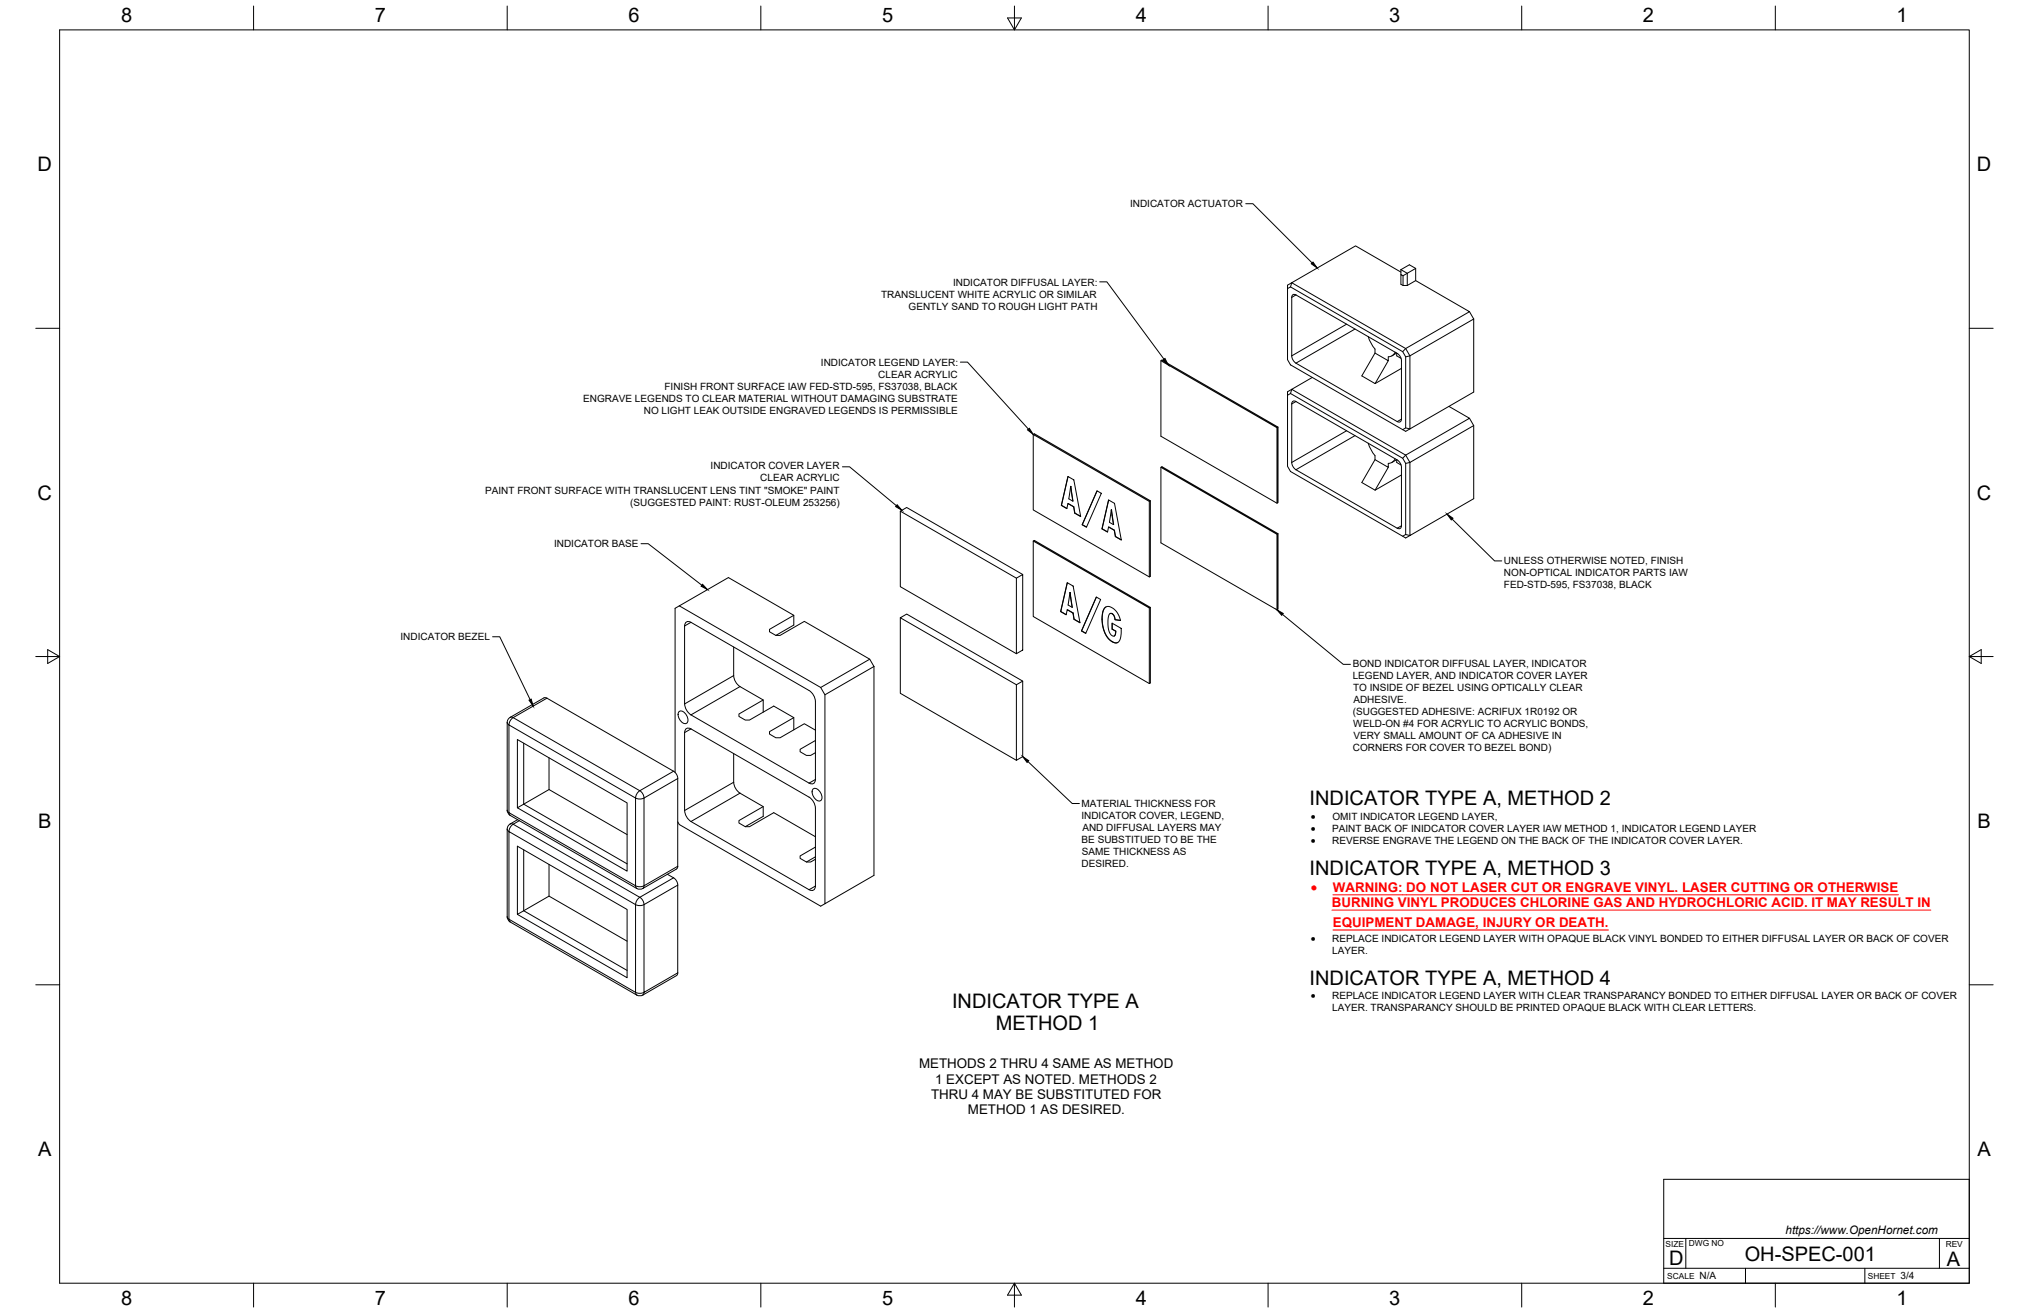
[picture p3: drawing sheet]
<svg xmlns="http://www.w3.org/2000/svg" width="864mm" height="559mm" viewBox="0 0 864 559" stroke-linecap="round" stroke-linejoin="round" font-family="sans-serif">
<!-- layer: Visible -->
<g fill="none" stroke="#000" stroke-width=".43">
<path d="M596.3 115.8l-19.3-11.2-27.2 15.7 48.5 28 27.2-15.6-22.9-13.3-3.6 2.1h-1.8l-.9-.5v-4.2l.9 .5v4.2M596.3 114.8l3.6-2.1 2.7 1.5v5.2M596.3 114.8l2.7 1.5-1.8 1M596.3 114.8v2M602.6 114.2l-3.6 2.1v5.2M548 122.8l1.3-.7 47.7 27.6 1.3 2.2v30.2l-1.3 .8-47.7-27.6-1.3-2.2zM549.3 122.1l.5-1.8-1.8 1.1v1.4M625.5 132.7l1.8 3.1M494.1 153.5l49.4 28.5 .5-.2-49.4-28.6-.5 .3v32.2l49.4 28.5M551.6 154.6l43.1 24.8a1.1 1.1 0 0 0 1.3 .1 1.1 1.1 0 0 0 .5-1.1M582.4 143.3l1.5 3.4a4.8 4.8 0 0 1 1.3 3.6l5.7 3.2v-1.7l1.7-.5 1.2-1.4M585.2 150.3l-5.6 9.7 5.7 3.3 11.2-6.5"/>
<path d="M590.9 153.5l-5.6 9.8M592.4 151.4l2.1-1.1v1.1l1.8 1.1M594.7 150.4l-43.1-24.9a1.1 1.1 0 0 0-1.3-.1 1.1 1.1 0 0 0-.5 1.2v24.8l.5 1.8 1.3 1.3M594.7 150.4l1.3 1.3 .5 1.8v24.9M597 149.7l1.3-1.4 1.8 3.1-1.8 .5M600.1 151.4l27.2-15.6v31.1l-27.2 15.6zM548 168.2l1.3-.7 47.7 27.5 1.3 2.2v30.3l-1.3 .7-47.7-27.5-1.3-2.2zM549.3 167.5l.5-1.8-1.8 1v1.5M550 171a1.09 1.09 0 0 1 1.6-.1l43.1 24.9 .9 .8 .9 2.3v24.9a1.11 1.11 0 0 1-.5 1.1 1.11 1.11 0 0 1-1.3-.1l-43.1-24.9-.9-.8-.9-2.3v-24.9zM558.5 160.6l-8.7 5.1 48.5 28 27.2-15.7-8.8-5M625.5 178l1.8 3.1v31.1l-27.2 15.7v-31.1l27.2-15.7M439.8 184.9l49.4 28.5 .4-.3-49.4-28.5-.4 .3v32.1l49.4 28.5 .4-.2v-32.2"/>
<path d="M494.1 198.9l49.4 28.5 .5-.3-49.4-28.5-.5 .3v32.1l49.4 28.5M544 181.8v32.1l-.5 .3v-32.2M582.4 188.6l1.5 3.5a4.8 4.8 0 0 1 1.3 3.5l5.7 3.3v-1.7l1.7-.5 1.2-1.5M585.2 195.6l-5.6 9.8 5.7 3.2 11.2-6.5M590.9 198.9l-5.6 9.7M592.4 196.8l2.1-1.2v1.2l1.8 1.1M597 195l1.3-1.3 1.8 3.1-1.8 .4M598.3 182.1l1.8 .4-1.8 1.1-1.3-.7M383.2 217.6v32.1l49.4 28.5M451.7 215.1l2.4 1.3M454.5 202.8l2.6 1.4 2.9 15.7-2.6-1.5-.4-2.7-2.5-1.4-.4 2.2-2.4-1.4zM454.5 214.3l2.6 1.4 .3 2.7 2.6 1.4"/>
<path d="M454.6 202.8l-2.8 12.3M455.7 207l.9 6.3-1.7-1zM455.7 207.1l.3 2.2M455.8 207l-.1 .1M456.1 209.2l.5 4.1M466.9 208.9l1.9 1.1-6.4 14.4-1.8-1.1zM467 208.9l-6.3 14.4M471.8 212.8l2.6 1.4 2.9 15.6-2.6-1.4-.4-2.7-2.5-1.4-.4 2.2-2.4-1.4zM471.9 212.8l-2.9 12.3 2.4 1.3M473 217l.3 2.3M473.1 217l.8 6.3-1.7-1 .8-5.3M473.1 217h-.1"/>
<path d="M473.4 219.2l.5 4.1M489.2 213.4v32.1M439.8 230.3l49.4 28.5 .4-.3-49.4-28.5-.4 .3v32.1l49.4 28.5 .4-.3v-32.1M460.6 223.3l1.8 1M471.8 224.3l2.5 1.4M474.3 225.7l.5 2.6M474.7 228.4l2.5 1.3M544 227.1v32.2l-.5 .2v-32.1M598.3 227.5l1.8 .4-1.8 1.1-1.3-.8M289.1 257.9l60.2 34.7 20.9-12.1M432.6 246.1l2.7-1.6v32.1l-2.7 1.6zM435.3 244.5l-49.4-28.5-2.7 1.6 49.4 28.5"/>
<path d="M454.2 248l2.6 1.4 2.9 15.7-2.6-1.5-.4-2.7-2.5-1.4-.4 2.2-2.4-1.4zM454.2 259.5l2.6 1.4M454.3 248l-2.8 12.2M455.4 252.2l.9 6.3M455.5 252.2l.8 6.3-1.7-1 .8-5.3M455.5 252.2h-.1M466.6 254.1l1.9 1-6.4 14.5-1.8-1.1zM466.7 254.1l-6.3 14.4M470.2 258.8a2.74 2.74 0 0 1 4.1 .5l1.3 1.6 1.3 3.2-2.3-.3-.1-.7a1.55 1.55 0 0 0-.7-1.6 1.55 1.55 0 0 0-1.7 0 9.5 9.5 0 0 0 1 8.9 .96 .96 0 0 0 1.2 .3 .96 .96 0 0 0 .5-1.2l.1-.9-1.6-.8v-2.6l3.9 2.2v1.1a4.9 4.9 0 0 1-1.6 5 5.2 5.2 0 0 1-5-3.4 13 13 0 0 1-.4-11.3zM470.7 258.3l-1.2 1.8-.4 3.3M489.2 258.8v32.1M291.4 266.4v33.2"/>
<path d="M291.4 266.4a1.63 1.63 0 0 1 .8-1.7 1.63 1.63 0 0 1 1.9 .2l50.3 29a5.9 5.9 0 0 1 2.7 4.6v33.2M312.3 275.4v12.1a5.9 5.9 0 0 0 2.7 4.7l9.8 5.7v5.2M330.2 270.4l7.7-4.4v-4.1l-27.9-16.1-22.7 13.1v69.9M337.9 261.9l-10.4 5.9v1.1l2.7 1.5h1.8l10.3-5.9 27.9 16 1.8 3.2M383.2 262.9v32.2l49.4 28.5M451.4 260.3l2.4 1.3M456.7 260.9l.5 2.6M457.1 263.6l2.6 1.3M460.3 268.5l1.9 1M469 263.5l.1-.1a10.8 10.8 0 0 0 4.3 9.7M472.5 261.2h.9M473.3 267.8l1.6 .8"/>
<path d="M473.4 273.1a2.37 2.37 0 0 0 2.4 .3M473.4 261.2l.8 .8 .5 1.7M473.4 265.2v2.5M474.6 263.8l2.3 .2M474.9 268.6a2 2 0 0 1-.7 2.1M291.4 299.6a6.1 6.1 0 0 0 2.7 4.6l50.3 29.1a1.64 1.64 0 0 0 1.9 .2 1.64 1.64 0 0 0 .8-1.8M324.8 297.9l-10.3 6v1l2.7 1.6h1.8l10.3-6 8.6 4.9v5.2M349.3 292.6l1.8 3.1M351.1 295.7l20.9-12v88.9l-20.9 12zM432.6 291.4l2.7-1.5v32.1l-2.7 1.6zM435.3 289.9l-49.4-28.6-2.7 1.6 49.4 28.5M222.9 316.3v25.9l10.8-6.2"/>
<path d="M288.9 303a2.4 2.4 0 0 1 3.5 1.7l.4 1.2a1.47 1.47 0 0 1-.6 2 1.47 1.47 0 0 1-2-.5 3.9 3.9 0 0 1-1.3-4.4zM291.4 311.8v33.2M291.4 311.8a1.64 1.64 0 0 1 .8-1.8 1.64 1.64 0 0 1 1.9 .2l50.3 29.1a5.9 5.9 0 0 1 2.7 4.6v33.2a1.64 1.64 0 0 1-.8 1.7 1.64 1.64 0 0 1-1.9-.2M337.9 305.4l-10.4 6v1l2.7 1.6h1.8l10.3-6 4.8 2.7M347.1 315.2l-6.5 3.7v1l2.6 1.6h1.8l2.1-1.2M233.7 322.5v13.5l33.2 19.2M312.3 320.7v12.2M312.3 332.9a5.9 5.9 0 0 0 2.7 4.6l9.8 5.8v4.1l-7.6 4.4M345.9 335.9a2.4 2.4 0 0 1 3.5 1.7l.4 1.2a1.47 1.47 0 0 1-.6 2 1.47 1.47 0 0 1-1.9-.5 3.9 3.9 0 0 1-1.4-4.4zM215.9 344.8l.3 1.3 .9 .9 54.3 31.3 .9 .2 1.3-.4 14.7-8.7 .2-38.1-.9-2.3-.9-.8-54.2-31.2h-1l-14.4 8.3-1.1 1.3-.1 38.2M220.2 343.8l46.7 27v-29.1l-46.7-27v29.1l2.7-1.6 44 25.4M220.3 348.8l-3.5 2.1-.8 1.1-.1 .9v37.3l.3 1.2 1 1"/>
<path d="M288.5 349.8l.6 1.1 60.2 34.8 1.8-1.1M291.4 345a5.9 5.9 0 0 0 2.7 4.6l50.3 29.1M324.8 343.3l-10.3 5.9v1.1l2.7 1.5h1.8l10.3-5.9 17.8 10.2M222.9 361.7v25.9l10.8-6.2M233.7 367.9v13.5l33.2 19.2M284.1 372.1a6.8 6.8 0 0 1 3.9 2.8l.5 1.8v37.7l-.5 .8-15.3 8.6-1.7-.3-53.9-31.1M347.1 360.5l-6.5 3.8v1l2.6 1.6h1.8l2.1-1.2M347.1 364.7l-3.9 2.2M220.2 389.1l46.7 27v-29l-46.7-27v29l2.7-1.5 44 25.4"/>
</g>
<!-- layer: Visible Narrow -->
<g fill="none" stroke="#000" stroke-width=".43">
<path d="M551.6 125.5l-1.8 1.1M573.2 138l-23.4 13.4M576.7 140l-25.1 14.6M551.6 170.9l-1.8 1M596.5 178.4l-1.8 1M573.2 183.3l-23.4 13.5M576.7 185.4l-25.1 14.5M596.5 223.8l-1.8 1M294.1 264.9l-2.7 1.5M232.8 297.1l-14.4 8.3M312.3 287.5l-20.9 12.1M315 292.2l-20.9 12"/>
<path d="M216.6 308.5l53.9 31.1v37.4l-53.9-31.1zM217.2 305.3l1.2 .1M218.4 305.4l53.9 31.1 14.4-8.3M218.4 305.4l-1.2 1.3-.6 1.8-.7-1M294.1 310.2l-2.7 1.6M271.8 336.9l.5-.4 .9 .8 .9 2.3-1.8 .5-1.8-.5 .3-1.2zM288.5 331.3l-14.4 8.3v37.4l14.4-8.3M312.3 332.9l-20.9 12.1M315 337.6l-20.9 12M347.1 331.7l-2.7 1.6M215.9 344.8l1.3 2.2M216.6 353.9l53.9 31.1v37.3l-53.9-31.1z"/>
<path d="M217.2 350.7l1.2 .1M218.4 350.8l53.9 31.1 14.4-8.3M218.4 350.8l-1.2 1.3-.6 1.8-.7-1M221 349.3l-2.6 1.5M271.1 378.1l-.6-1.1 1.8 .4 1.8-.4-.5 1.1M288.5 376.7l-14.4 8.3v37.3l14.4-8.3M347.1 377.1l-2.7 1.6M215.9 390.2l.7 1M216.6 391.2l.6 1.2M271.8 382.2l.5-.3 .9 .8 .9 2.3-1.8 .4-1.8-.4 .3-1.2zM271.1 423.5l-.6-1.2 1.8 .5 1.8-.5-.5 1.2"/>
</g>
<!-- layer: Border -->
<g fill="none" stroke="#000" stroke-width=".43">
<path d="M25.4 12.7h812.8v533.4h-812.8zM107.9 2.6v10.1M215.9 2.6v10.1M323.8 2.6v10.1M428.8 7.6h5.9l-2.9 5.1zM431.8 2.6v10.1M539.7 2.6v10.1M647.7 2.6v10.1M755.6 2.6v10.1M15.2 139.7h10.2M838.2 139.7h10.1M15.2 279.4h10.2"/>
<path d="M20.3 276.5l5.1 2.9-5.1 3zM838.2 279.4l5.1-2.9v5.9zM838.2 279.4h10.1M15.2 419.1h10.2M838.2 419.1h10.1M107.9 546.1v10.2M215.9 546.1v10.2M323.8 546.1v10.2M431.8 546.1l2.9 5.1h-5.9zM431.8 546.1v10.2M539.7 546.1v10.2M647.7 546.1v10.2"/>
<path d="M755.6 546.1v10.2"/>
</g>
<!-- layer: Titleblock -->
<path d="M708.1 501.9h130.1v44.2h-130.1zM708.1 539.8h130.1M708.1 527.1h130.1M717.5 527.1v12.7M742.9 539.8v6.3M793.7 539.8v6.3M825.5 527.1v12.7" fill="none" stroke="#000" stroke-width=".43"/>
<!-- layer: Leaders -->
<path d="M558.8 111.5l1.8 2.6-2.5-1.8zM495 153.2l.9-.6 1.3 2.7zM437.3 183l.8-.7 1.7 2.6zM381.8 214.8l2.1 2.4-2.7-1.6zM615.9 218.8l2.5 1.8-.7 .7zM299 248.7l2.1 2.2-2.7-1.4zM543.5 259.5l2.7 1.6-.7 .8zM225.2 298l.9-.5 .8 3zM435.3 322l2.6 1.7-.7 .8z" fill="#000" stroke="#000" stroke-width=".43"/>
<path d="M530.2 86.7h3.1l25.2 25.2M468.1 120h3l24.3 32.9M408.7 154.1h3.1l25.9 28.5M358.6 198.7h3l19.9 16.5M272.8 231.4h3.1l22.8 17.7M618.1 220.9l18 17.8h3.1M209.7 271h3l12.9 26.8M545.8 261.5l25.9 21.2h3.1M437.5 324.1l18.9 17.9h3" fill="none" stroke="#000" stroke-width=".43"/>
<!-- layer: Notes -->
<path d="M566.9 387.3h254.9M567.4 380.8h240.6M567.4 395.8h117.3" fill="none" stroke="#f00" stroke-width=".43"/>
<g font-size="8.5">
<text x="51.6" y="9.4">8</text>
<text x="159.5" y="9.4">7</text>
<text x="267.5" y="9.4">6</text>
<text x="375.4" y="9.3">5</text>
<text x="483.4" y="9.4">4</text>
<text x="591.3" y="9.4">3</text>
<text x="699.3" y="9.4">2</text>
<text x="807.2" y="9.4">1</text>
<text x="16" y="72.9">D</text>
<text x="841.4" y="72.9">D</text>
<text x="16" y="212.6">C</text>
<text x="841.4" y="212.6">C</text>
<text x="557.4" y="342.7">INDICATOR TYPE A, METHOD 2</text>
<text x="16.2" y="352.3">B</text>
<text x="841.7" y="352.3">B</text>
<text x="557.4" y="372.4">INDICATOR TYPE A, METHOD 3</text>
<text x="557.4" y="419.1">INDICATOR TYPE A, METHOD 4</text>
<text x="405.2" y="429">INDICATOR TYPE A</text>
<text x="423.8" y="438.3">METHOD 1</text>
<text x="16.2" y="492">A</text>
<text x="841.7" y="492">A</text>
<text x="710.4" y="538.4">D</text>
<text x="742.6" y="536.7">OH-SPEC-001</text>
<text x="828.7" y="538.8">A</text>
<text x="51.6" y="555.5">8</text>
<text x="159.5" y="555.5">7</text>
<text x="267.5" y="555.5">6</text>
<text x="375.4" y="555.4">5</text>
<text x="483.4" y="555.5">4</text>
<text x="591.3" y="555.5">3</text>
<text x="699.3" y="555.5">2</text>
<text x="807.2" y="555.5">1</text>
</g>
<text font-size="6" fill="#f00" x="557.9" y="379.6">·</text>
<g font-size="5.7" fill="#f00">
<text x="567.4" y="379.6">WARNING: DO NOT LASER CUT OR ENGRAVE VINYL. LASER CUTTING OR OTHERWISE</text>
<text x="566.9" y="386.1">BURNING VINYL PRODUCES CHLORINE GAS AND HYDROCHLORIC ACID. IT MAY RESULT IN</text>
<text x="567.4" y="394.6">EQUIPMENT DAMAGE, INJURY OR DEATH.</text>
</g>
<g font-size="5.7">
<text x="391.2" y="454.6">METHODS 2 THRU 4 SAME AS METHOD</text>
<text x="398" y="461.1">1 EXCEPT AS NOTED. METHODS 2</text>
<text x="396.3" y="467.6">THRU 4 MAY BE SUBSTITUTED FOR</text>
<text x="412" y="474.2">METHOD 1 AS DESIRED.</text>
</g>
<text font-size="5" x="760" y="525.2">https://www.OpenHornet.com</text>
<g font-size="4.5">
<text x="558" y="348.9">·</text>
<text x="558" y="354">·</text>
<text x="558" y="359.1">·</text>
<text x="558" y="400.7">·</text>
<text x="558" y="425.3">·</text>
</g>
<g font-size="4.3">
<text x="481" y="88.2">INDICATOR ACTUATOR</text>
<text x="405.7" y="121.5">INDICATOR DIFFUSAL LAYER:</text>
<text x="375.1" y="126.6">TRANSLUCENT WHITE ACRYLIC OR SIMILAR</text>
<text x="386.7" y="131.8">GENTLY SAND TO ROUGH LIGHT PATH</text>
<text x="349.4" y="155.7">INDICATOR LEGEND LAYER:</text>
<text x="373.8" y="160.8">CLEAR ACRYLIC</text>
<text x="282.8" y="165.9">FINISH FRONT SURFACE IAW FED-STD-595, FS37038, BLACK</text>
<text x="248.3" y="171.1">ENGRAVE LEGENDS TO CLEAR MATERIAL WITHOUT DAMAGING SUBSTRATE</text>
<text x="274" y="176.2">NO LIGHT LEAK OUTSIDE ENGRAVED LEGENDS IS PERMISSIBLE</text>
<text x="302.5" y="199.8">INDICATOR COVER LAYER</text>
<text x="323.6" y="204.9">CLEAR ACRYLIC</text>
<text x="206.5" y="210.1">PAINT FRONT SURFACE WITH TRANSLUCENT LENS TINT &quot;SMOKE&quot; PAINT</text>
<text x="268.2" y="215.2">(SUGGESTED PAINT: RUST-OLEUM 253256)</text>
<text x="235.8" y="232.9">INDICATOR BASE</text>
<text x="640.1" y="240">UNLESS OTHERWISE NOTED, FINISH</text>
<text x="640.1" y="245.1">NON-OPTICAL INDICATOR PARTS IAW</text>
<text x="640.1" y="250.3">FED-STD-595, FS37038, BLACK</text>
<text x="170.5" y="272.5">INDICATOR BEZEL</text>
<text x="575.7" y="283.9">BOND INDICATOR DIFFUSAL LAYER, INDICATOR</text>
<text x="575.7" y="289">LEGEND LAYER, AND INDICATOR COVER LAYER</text>
<text x="575.9" y="294.2">TO INSIDE OF BEZEL USING OPTICALLY CLEAR</text>
<text x="576.1" y="299.3">ADHESIVE.</text>
<text x="575.8" y="304.4">(SUGGESTED ADHESIVE: ACRIFUX 1R0192 OR</text>
<text x="576" y="309.5">WELD-ON #4 FOR ACRYLIC TO ACRYLIC BONDS,</text>
<text x="576" y="314.7">VERY SMALL AMOUNT OF CA ADHESIVE IN</text>
<text x="575.8" y="319.8">CORNERS FOR COVER TO BEZEL BOND)</text>
<text x="460.4" y="343.5">MATERIAL THICKNESS FOR</text>
<text x="460.3" y="348.7">INDICATOR COVER, LEGEND,</text>
<text x="460.7" y="353.8">AND DIFFUSAL LAYERS MAY</text>
<text x="567" y="354">PAINT BACK OF INIDCATOR COVER LAYER IAW METHOD 1, INDICATOR LEGEND LAYER</text>
<text x="567.1" y="348.9">OMIT INDICATOR LEGEND LAYER,</text>
<text x="460.4" y="358.9">BE SUBSTITUED TO BE THE</text>
<text x="567" y="359.1">REVERSE ENGRAVE THE LEGEND ON THE BACK OF THE INDICATOR COVER LAYER.</text>
<text x="460.5" y="364">SAME THICKNESS AS</text>
<text x="460.4" y="369.2">DESIRED.</text>
<text x="567" y="400.7">REPLACE INDICATOR LEGEND LAYER WITH OPAQUE BLACK VINYL BONDED TO EITHER DIFFUSAL LAYER OR BACK OF COVER</text>
<text x="567" y="405.8">LAYER.</text>
<text x="567" y="425.3">REPLACE INDICATOR LEGEND LAYER WITH CLEAR TRANSPARANCY BONDED TO EITHER DIFFUSAL LAYER OR BACK OF COVER</text>
<text x="567" y="430.4">LAYER. TRANSPARANCY SHOULD BE PRINTED OPAQUE BLACK WITH CLEAR LETTERS.</text>
<text x="723.4" y="544.5">N/A</text>
<text x="809" y="544.5">3/4</text>
</g>
<g font-size="3.5">
<text x="708.9" y="530.9">SIZE</text>
<text x="718.9" y="530.5">DWG NO</text>
<text x="828.2" y="530.9">REV</text>
<text x="709.6" y="544.2">SCALE</text>
<text x="795" y="544.2">SHEET</text>
</g>
</svg>
